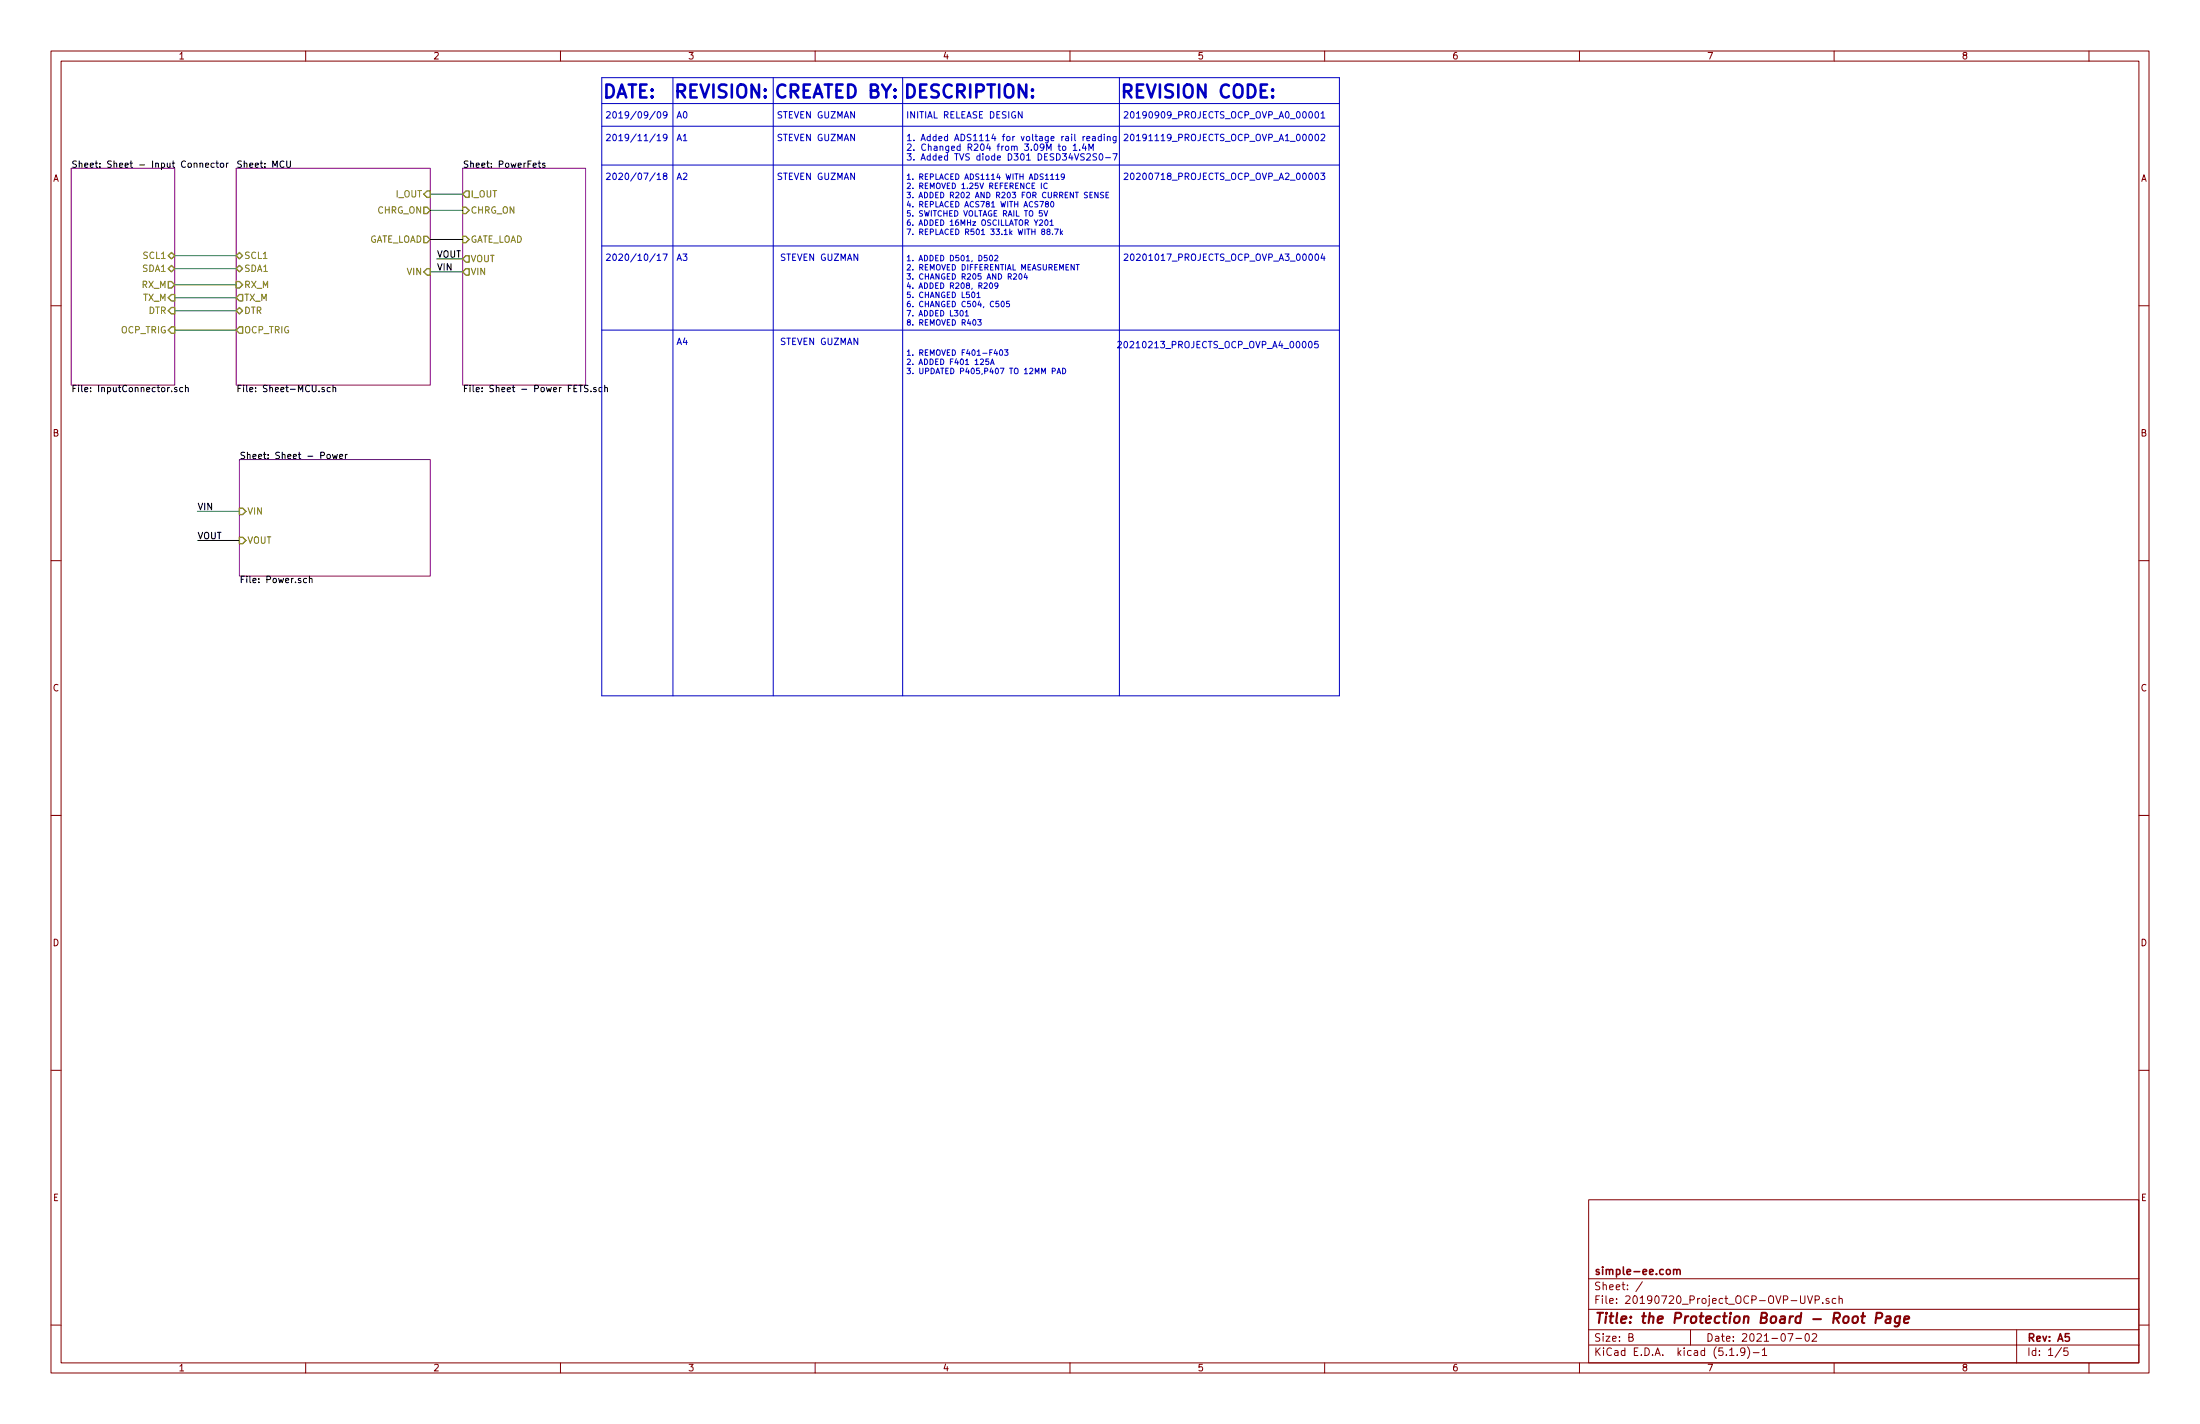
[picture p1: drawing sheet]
<svg xmlns="http://www.w3.org/2000/svg" width="432mm" height="279mm" viewBox="0 0 432 279" stroke-linecap="round" stroke-linejoin="round" font-family="sans-serif">
<g fill="none" stroke="#840000" stroke-width=".2">
<path d="M10 10h411.8v259.4h-411.8zM12 12h407.8v255.4h-407.8zM60 10v2M110 10v2M160 10v2M210 10v2M260 10v2M310 10v2M360 10v2M410 10v2M10 60h2M419.8 60h2"/>
<path d="M10 110h2M419.8 110h2M10 160h2M419.8 160h2M10 210h2M419.8 210h2M311.8 235.4h108v32h-108zM10 260h2M311.8 256.9h108M311.8 250.9h108M322.4 251.5l-1.3 1.9M354.8 254.3l.4 1.5 .6-1.5"/>
<path d="M356.3 255h.7l.1-.2-.1-.4-.2-.1h-.5v1.5M357.8 255.6v.2M359 254.8h-.4l-.2 .2 .1 .2 .5 .1v.4h-.6M360.3 254.8h-.4l-.3 .2 .1 .7h.6M361 254.9l.2-.1h.3l.1 1M361 254.3v1.5M419.8 260h2M60 267.4v2M110 267.4v2M160 267.4v2M210 267.4v2M260 267.4v2"/>
<path d="M310 267.4v2M311.8 263.9h108M311.8 260.9h108M319.7 262.4l.7-.1 .1-.2-.1-.4h-.7v1.5h.6l.2-.2 .1-.3-.4-.3M331.8 260.9v3M339.5 266h.8M341 265.8v.2M342.5 265.1l-.3 .3-.4-.1-.2-.2 .2-.6h.4l.3 .2-.1 .9-.3 .4h-.3M343 264.3a1.71 1.71 0 0 1 0 2.2M344.1 265.4h1.2M345.9 264.9l.4-.4v1.5M345.9 266h.9"/>
<path d="M350.9 261.7h1l-.6 1.5M352.5 262.6h1.1M354.4 261.8l.4-.1a.94 .94 0 0 1 0 1.5 .82 .82 0 0 1-.4-1.4zM355.7 261.8l.6-.1 .2 .1 .1 .3-1 1.1h1M360 267.4v2M395.8 260.9v6.5M404.6 264.4l-1.2 1.9M405.8 264.5h-.7v.7l.2-.2 .5 .1 .1 .2-.1 .5-.2 .2-.5-.2M410 267.4v2"/>
</g>
<path d="M365.3 258.3h.8M365.7 257.6l-.2 1.7v.2l.4 .1M368.2 258.6l1-.1a.54 .54 0 0 0 .3-.5 .54 .54 0 0 0-.4-.4h-.7l-.3 2M370.3 258.3h.7v1.3M371.1 258.7l-.7 .1a.4 .4 0 0 0-.3 .4 .4 .4 0 0 0 .2 .4l.7-.1M372.9 258.3l-.3 1.8a.53 .53 0 0 1-.7 .1M372.9 258.3h-.5l-.3 .1-.2 .8 .3 .4 .6-.1M373.7 258.9l1-.2-.1-.4h-.7l-.2 1 .2 .3 .6-.1" fill="none" stroke="#840000" stroke-width=".41"/>
<path d="M328.5 249.2l.2-.1h.3l.1 1M328.5 249.1v1M329.1 249.3a.36 .36 0 0 1 .3-.2 .36 .36 0 0 1 .4 .2v.8" fill="none" stroke="#840000" stroke-width=".3"/>
<path d="M14 33h20.3v42.6h-20.3zM46.4 33h38.1v42.6h-38.1zM90.8 33h24.1v42.6h-24.1zM47 90.2h37.5v22.8h-37.5z" fill="none" stroke="#840084" stroke-width=".2"/>
<g fill="none" stroke="#000" stroke-width=".2">
<path d="M39.2 32.1h.5l.1 .7M39.2 32v.8M40.3 32.4l.6-.1v-.2l-.4-.1-.2 .2 .1 .6h.5M42 32.1l-.3-.1-.3 .2 .2 .6h.4M42.4 32h.5M42.6 31.6v1.1l.3 .1M43.4 32.1l.3-.1 .2 .2-.1 .6h-.3l-.3-.2zM44.4 32v.8M44.8 32l-.4 .2M56.3 31.6v1l.2 .2h.3l.2-.2v-1M105.6 32h.5M105.8 31.6v1.1l.3 .1"/>
<path d="M107 32.1l-.3-.1-.2 .2v.2l.5 .1v.3h-.5M33.7 76.7v.2M34.7 76.1l-.3-.1-.2 .2 .1 .2 .4 .1v.3h-.5M35.9 76.1l-.4-.1-.2 .3 .1 .5h.5M36.4 76.1h.5l.1 .8M36.4 75.6v1.3M63.7 76.1l-.4-.1-.1 .2v.2l.5 .1v.3h-.5M64.8 76.1l-.4-.1-.2 .3 .1 .5h.5M65.4 76.1h.4l.1 .8M65.4 75.6v1.3M115.4 75.7l-.5-.1-.1 .1v.4l.6 .3v.2l-.2 .3-.5-.1M116 76.7v.2"/>
<path d="M117 76.1l-.3-.1-.2 .2 .1 .2 .4 .1v.3h-.5M118.1 76.1l-.3-.1-.2 .3 .1 .5h.4M118.7 76.1h.5v.8M118.7 75.6v1.3M64.3 89.2h.3l.2 .2-.1 .5-.3 .1-.2-.2zM65.3 89.2l.2 .8 .2-.6 .3 .6 .2-.8M66.6 89.6l.7-.1-.1-.3h-.4l-.2 .1 .1 .6h.5M67.8 89.2v.8M68.1 89.2l-.3 .2M60.2 113.5h-.4l-.2 .2 .1 .6h.5M60.7 113.6l.5-.1 .1 .8M60.7 113.1v1.2"/>
</g>
<g fill="none" stroke="#848400" stroke-width=".25">
<path d="M83.2 38.1l.6-.6h.7v1.2h-.7zM91.4 37.5h.7v1.2h-.7l-.6-.6zM33 55.2h.7l.6 .7-.6 .6h-.7zM33 52.7l.7-.6 .6 .6-.6 .6zM33 50.2l.7-.7 .6 .7-.6 .6zM33.7 57.8h.6v1.3h-.6l-.7-.7zM46.4 55.2h.6l.6 .7-.6 .6h-.6zM46.4 52.7l.6-.6 .6 .6-.6 .6zM46.4 50.2l.6-.7 .6 .7-.6 .6zM47 57.8h.6v1.3h-.6l-.6-.7zM83.2 46.4h.6l.7 .6-.7 .6h-.6zM83.2 40.6h.6l.7 .7-.7 .6h-.6z"/>
<path d="M83.2 53.3l.6-.6h.7v1.3h-.7zM90.8 46.4h.6l.7 .6-.7 .6h-.6zM90.8 40.6h.6l.7 .7-.7 .6h-.6zM91.4 50.2h.7v1.2h-.7l-.6-.6zM91.4 52.7h.7v1.3h-.7l-.6-.7zM33.7 60.3h.6v1.3h-.6l-.7-.6zM33.7 64.1h.6v1.3h-.6l-.7-.6zM47 60.3l.6 .7-.6 .6-.6-.6zM47 64.1h.6v1.3h-.6l-.6-.6zM47 99.7h.6l.7 .6-.7 .7h-.6zM47 105.4h.6l.7 .6-.7 .7h-.6z"/>
</g>
<g fill="none" stroke="#0000c2" stroke-width=".2">
<path d="M118.1 15.2h144.8v121.3h-144.8zM132.1 15.2v121.3M151.8 15.2v121.3M177.2 15.2v121.3M219.7 15.2v121.3M118.1 32.4h144.8M118.1 24.8h144.8M118.1 20.3h144.8M128.6 26.3l-1.1 1.6M128.6 21.8l-1.1 1.7M128.6 33.9l-1.1 1.6M129 26.7l.3-.4v1.3"/>
<path d="M129 34.3l.3-.3v1.2M129 27.6h.7M129 35.2h.7M129.1 22l.2-.1a.67 .67 0 0 1 .4 .6 .67 .67 0 0 1-.4 .7l-.3-.5zM130.4 34.5l-.2-.3 .2-.2h.3l.2 .2-.1 .2-.6 .3v.3l.2 .2h.4l.1-.2v-.3l-.2-.2M130.9 26.9l-.2 .2h-.4l-.1-.2 .1-.4 .4-.2 .2 .3-.2 .9-.4 .1M130.9 22.5l-.2 .2-.4-.1-.1-.1 .1-.5 .4-.1 .2 .2-.2 .9-.4 .2M200.6 21.9v1.3l-.7-1.3v1.3M204.1 39.5h.7l-.5 1.1M204.4 35.9v1.1M205.5 36a.48 .48 0 0 0-.7 .5 .48 .48 0 0 0 .7 .4M206.2 34.4l.3-.3v1.1"/>
<path d="M206.2 35.2h.6M206.3 39.6l.2-.1a.59 .59 0 0 1 .3 .6 .59 .59 0 0 1-.3 .5l-.3-.4zM207.2 34.4l.4-.3v1.1M207.2 35.2h.7M207.8 28.2v1.1l.4 .2M208.6 28.7h.3l.3 .2-.1 .6-.5-.1zM208.9 34.6l-.2 .2-.3-.1-.1-.5 .4-.1 .2 .2v.7l-.2 .2h-.3M210.6 28.6l.4-.4v1.3M210.6 29.5h.8M211.9 29.4v.1M212.6 26.8v.8M212.8 28.2l-.4 .9h.8"/>
<path d="M212.9 26.8l-.3 .2M213.1 28.7v.8M213.3 27.2l.6-.1-.1-.3h-.3l-.2 .1 .1 .7h.4M213.3 30.3l.5-.2 .2 .4-.8 .9h.8M213.7 29.5v-1.3l.4 1 .5-1v1.3M213.9 38.3h.4M214.4 37.7h-.5v1.1h.5M214.5 26.8h.4l.1 .8M215 27.1h-.4l-.2 .2 .1 .3h.5M215.2 30.2l-.4-.1-.3 .3 .1 .3 .6 .2v.4l-.2 .1h-.5M215.5 37.7v1.1l-.6-1.1v1.1M215.9 30.2l.1-.1a.67 .67 0 0 1 .5 .7 .67 .67 0 0 1-.5 .6 .83 .83 0 0 1-.1-1.2z"/>
<path d="M216.2 26.8h-.4l-.3 .2 .2 .6h.5M216.2 26.3v1.3M216.6 37.8l-.4-.1-.2 .1a.48 .48 0 0 0 .6 .6l-.1 .4h-.5M216.7 26.3v.2M216.7 26.8v.8M217 30.9h1M217.1 38.3h.3M217.3 26.9l.5-.1 .1 .8M217.3 26.8v.8M217.6 37.7h-.5v1.1h.5M218.4 30.1h.9l-.6 1.3M219 26.8v1.1l-.2 .1h-.3"/>
<path d="M219 26.8h-.3l-.3 .2 .2 .6h.4M257 22l.2-.1a.67 .67 0 0 1 .4 .6 .67 .67 0 0 1-.4 .7l-.3-.5zM258.2 34.1l.2-.1a.69 .69 0 0 1 .4 .6 .69 .69 0 0 1-.4 .6l-.3-.5zM258.3 22l.1-.1a.69 .69 0 0 1 .4 .6 .69 .69 0 0 1-.4 .7 .83 .83 0 0 1-.1-1.2zM258.3 26.4l.1-.1a.69 .69 0 0 1 .4 .7 .69 .69 0 0 1-.4 .6 .83 .83 0 0 1-.1-1.2zM259.2 34h.8l-.4 .4 .4 .2v.5l-.2 .1-.6-.1M259.3 22.3l.4-.4v1.3M259.3 26.5l.5-.2 .2 .4-.8 .9h.8M259.3 23.2h.7M118.1 48.3h144.8M128.6 49.8l-1.1 1.6M129 50.2l.3-.4v1.3"/>
<path d="M129 51.1h.7M130.1 49.8h.9l-.6 1.3M190.8 57.4l.2-.1a.59 .59 0 0 1 .3 .5 .59 .59 0 0 1-.3 .6l-.3-.4zM191.7 57.6l.4-.3v1.1M191.7 58.4h.7M194.3 50.2l.2-.1a.59 .59 0 0 1 .3 .5 .59 .59 0 0 1-.3 .6l-.3-.4zM194.3 55.6l.2-.1a.59 .59 0 0 1 .3 .5 .59 .59 0 0 1-.3 .6l-.3-.4zM195.2 50.2l.5-.1 .2 .3-.7 .8h.7M195.9 56l-.2 .2-.3-.1-.2-.1 .1-.4 .4-.1 .2 .2-.1 .6-.1 .2-.3 .1M196.6 59.2l.1-.1a.59 .59 0 0 1 .4 .6 .59 .59 0 0 1-.4 .5l-.2-.4zM198.1 59.1h-.5l-.1 .5h.5l.1 .5-.2 .1-.4-.1M198.9 53.8l.4-.1 .2 .3-.6 .8h.6"/>
<path d="M200.1 53.8l.1-.1a.59 .59 0 0 1 .4 .5 .59 .59 0 0 1-.4 .6l-.2-.4zM201.3 53.6l-.3 .8h.7M201.5 54.1v.7M204 43.3l.4-.2 .2 .4-.6 .7h.6M204.5 41.3h-.5v.6l.5-.1v.5l-.1 .1-.4-.1M204.6 45.4l-.2-.2 .2-.3h.3l.2 .3-.1 .1-.6 .3 .2 .4 .5-.2-.2-.4M204.9 41.3l.4 1.1 .3-1.1M205.2 43.3l.1-.2a.59 .59 0 0 1 .4 .6 .59 .59 0 0 1-.4 .5l-.2-.4zM205.4 40l-.2-.2 .2-.3h.2l.2 .3-.1 .1-.5 .3 .2 .4 .4-.2-.2-.4M205.7 45.4l-.2-.2 .2-.3h.2l.2 .3-.1 .1-.5 .3 .2 .4 .4-.2-.2-.4M206.1 43.5l.3-.4v1.1M206.1 44.2h.6"/>
<path d="M206.6 45.9v.1M207 44.9h.7l-.5 1.1M208.1 44.9v1.1M208.2 45.6l.4 .4M208.6 45.3l-.5 .4M211.2 51.9h.6M211.5 51.9v1.1M258.3 49.9l.1-.1a.69 .69 0 0 1 .4 .7 .69 .69 0 0 1-.4 .6 .83 .83 0 0 1-.1-1.2zM259.6 49.8l-.3 .9h.8M259.9 50.3v.8M118.1 64.8h144.8M188.5 61l.2-.1a.58 .58 0 0 1 .4 .6 .58 .58 0 0 1-.4 .5l-.3-.4z"/>
<path d="M189.5 61.2l.3-.3v1.1M189.5 62h.6M191.9 62.7h.7l-.4 .4 .3 .1v.5l-.1 .1-.5-.1M194 70.4h-.5v.6l.5-.1v.5l-.1 .1-.4-.1M194.4 71.5l.4-1.1 .3 1.1M194.5 71.2h.5M195.4 68.6l-.3 .8h.7M195.7 69v.7M196.3 68.8l.1-.2a.59 .59 0 0 1 .4 .6 .59 .59 0 0 1-.4 .5l-.2-.4zM197.2 68.6h.6l-.3 .5 .3 .1v.4l-.2 .1-.4-.1M206.5 72.8h.5l.1-.4-.6-.2v1.1M207.5 73.3l.3-1.1 .4 1.1"/>
<path d="M207.6 73h.5M208.6 72.2a.55 .55 0 0 1 .6 .6 .55 .55 0 0 1-.6 .5zM256.9 67.1l.2-.1a.69 .69 0 0 1 .4 .6 .69 .69 0 0 1-.4 .6l-.3-.4zM258.7 67h-.6l-.1 .6 .2-.1 .5 .1v.5l-.2 .1-.5-.1"/>
</g>
<g fill="none" stroke="#008400" stroke-width=".2">
<path d="M84.5 38.1h6.3M34.3 58.4h12.1M34.3 55.9h12.1M34.3 52.7h12.1M34.3 50.2h12.1M84.5 53.3h6.3M84.5 41.3h6.3M84.5 47h6.3M85.7 50.8h5.1M34.3 61h12.1M34.3 64.8h12.1M38.7 106h8.3"/>
<path d="M38.7 100.3h8.3"/>
</g>
<g font-size="3.5" fill="#0000c2">
<text x="118.1" y="19.3">DATE:</text>
<text x="132.1" y="19.3">REVISION: CREATED BY: DESCRIPTION:</text>
<text x="219.7" y="19.3">REVISION CODE:</text>
</g>
<text font-size="2.8" fill="#840000" x="312.8" y="259.7">Title: the Protection Board - Root Page</text>
<g font-size="2.1" fill="#840000">
<text x="312.8" y="250.1">simple-ee.com</text>
<text x="312.8" y="255.8">File: 20190720_Project_OCP-OVP-UVP.sch</text>
<text x="312.8" y="253.1">Sheet: /</text>
<text x="312.8" y="263.2">Size: B</text>
<text x="334.8" y="263.2">Date: 2021-07-02</text>
<text x="397.8" y="263.2">Rev: A5</text>
<text x="312.8" y="266">KiCad E.D.A. kicad (5.1.9)-1</text>
<text x="397.8" y="266">Id: 1/5</text>
</g>
<g font-size="1.8" fill="#840000">
<text x="35" y="11.6">1</text>
<text x="85" y="11.6">2</text>
<text x="135" y="11.6">3</text>
<text x="185" y="11.6">4</text>
<text x="235" y="11.6">5</text>
<text x="285" y="11.6">6</text>
<text x="335" y="11.6">7</text>
<text x="385" y="11.6">8</text>
<text x="10.4" y="35.6">A</text>
<text x="420.2" y="35.6">A</text>
<text x="10.4" y="85.6">B</text>
<text x="420.2" y="85.6">B</text>
<text x="10.4" y="135.6">C</text>
<text x="420.2" y="135.6">C</text>
<text x="10.4" y="185.6">D</text>
<text x="420.2" y="185.6">D</text>
<text x="10.4" y="235.6">E</text>
<text x="420.2" y="235.6">E</text>
<text x="35" y="269">1</text>
<text x="85" y="269">2</text>
<text x="135" y="269">3</text>
<text x="185" y="269">4</text>
<text x="235" y="269">5</text>
<text x="285" y="269">6</text>
<text x="335" y="269">7</text>
<text x="385" y="269">8</text>
</g>
<g font-size="1.8" fill="#0000c2">
<text x="118.7" y="23.2">2019/09/09</text>
<text x="132.7" y="23.2">A0</text>
<text x="152.4" y="23.2">STEVEN GUZMAN</text>
<text x="177.8" y="23.2">INITIAL RELEASE DESIGN</text>
<text x="220.3" y="23.2">20190909_PROJECTS_OCP_OVP_A0_00001</text>
<text x="118.7" y="27.7">2019/11/19</text>
<text x="132.7" y="27.7">A1</text>
<text x="152.4" y="27.7">STEVEN GUZMAN</text>
<text x="177.8" y="29.6">2. Changed R204 from 3.09M to 1.4M</text>
<text x="177.8" y="27.7">1. Added ADS1114 for voltage rail reading</text>
<text x="220.3" y="27.7">20191119_PROJECTS_OCP_OVP_A1_00002</text>
<text x="118.7" y="35.3">2020/07/18</text>
<text x="132.7" y="35.3">A2</text>
<text x="152.4" y="35.3">STEVEN GUZMAN</text>
<text x="177.8" y="31.5">3. Added TVS diode D301 DESD34VS2S0-7</text>
<text x="220.3" y="35.3">20200718_PROJECTS_OCP_OVP_A2_00003</text>
<text x="118.7" y="51.2">2020/10/17</text>
<text x="132.7" y="51.2">A3</text>
<text x="153" y="51.2">STEVEN GUZMAN</text>
<text x="220.3" y="51.2">20201017_PROJECTS_OCP_OVP_A3_00004</text>
<text x="132.7" y="67.7">A4</text>
<text x="153" y="67.7">STEVEN GUZMAN</text>
<text x="219.1" y="68.3">20210213_PROJECTS_OCP_OVP_A4_00005</text>
</g>
<g font-size="1.8">
<text x="14" y="32.9">Sheet: Sheet - Input Connector</text>
<text x="46.4" y="32.9">Sheet: MCU</text>
<text x="90.8" y="32.9">Sheet: PowerFets</text>
<text x="85.7" y="53.1">VIN</text>
<text x="85.7" y="50.5">VOUT</text>
<text x="14" y="76.9">File: InputConnector.sch</text>
<text x="46.4" y="76.9">File: Sheet-MCU.sch</text>
<text x="90.8" y="76.9">File: Sheet - Power FETS.sch</text>
<text x="47" y="90.1">Sheet: Sheet - Power</text>
<text x="38.7" y="100.1">VIN</text>
<text x="38.7" y="105.8">VOUT</text>
<text x="47" y="114.4">File: Power.sch</text>
</g>
<g font-size="1.8" fill="#848400">
<text x="74.1" y="41.9">CHRG_ON</text>
<text x="77.7" y="38.7">I_OUT</text>
<text x="92.3" y="38.7">I_OUT</text>
<text x="92.3" y="41.9">CHRG_ON</text>
<text x="72" y="47.6">GATE_LOAD</text>
<text x="92.3" y="47.6">GATE_LOAD</text>
<text x="28" y="53.3">SDA1</text>
<text x="28.2" y="50.8">SCL1</text>
<text x="47.9" y="53.3">SDA1</text>
<text x="47.9" y="50.8">SCL1</text>
<text x="80" y="54">VIN</text>
<text x="92.3" y="51.4">VOUT</text>
<text x="92.3" y="54">VIN</text>
<text x="27.9" y="56.5">RX_M</text>
<text x="28" y="59.1">TX_M</text>
<text x="47.9" y="59.1">TX_M</text>
<text x="47.9" y="56.5">RX_M</text>
<text x="23.7" y="65.4">OCP_TRIG</text>
<text x="29.1" y="61.6">DTR</text>
<text x="47.9" y="61.6">DTR</text>
<text x="47.9" y="65.4">OCP_TRIG</text>
<text x="48.5" y="101">VIN</text>
<text x="48.5" y="106.7">VOUT</text>
</g>
<g font-size="1.5" fill="#0000c2">
<text x="177.8" y="35.3">1. REPLACED ADS1114 WITH ADS1119</text>
<text x="177.8" y="37.1">2. REMOVED 1.25V REFERENCE IC</text>
<text x="177.8" y="38.9">3. ADDED R202 AND R203 FOR CURRENT SENSE</text>
<text x="177.8" y="40.7">4. REPLACED ACS781 WITH ACS780</text>
<text x="177.8" y="42.5">5. SWITCHED VOLTAGE RAIL TO 5V</text>
<text x="177.8" y="44.3">6. ADDED 16MHz OSCILLATOR Y201</text>
<text x="177.8" y="46.1">7. REPLACED R501 33.1k WITH 88.7k</text>
<text x="177.8" y="51.3">1. ADDED D501, D502</text>
<text x="177.8" y="53.1">2. REMOVED DIFFERENTIAL MEASUREMENT</text>
<text x="177.8" y="54.9">3. CHANGED R205 AND R204</text>
<text x="177.8" y="56.7">4. ADDED R208, R209</text>
<text x="177.8" y="58.5">5. CHANGED L501</text>
<text x="177.8" y="60.3">6. CHANGED C504, C505</text>
<text x="177.8" y="62.1">7. ADDED L301</text>
<text x="177.8" y="63.9">8. REMOVED R403</text>
<text x="177.8" y="69.8">1. REMOVED F401-F403</text>
<text x="177.8" y="71.6">2. ADDED F401 125A</text>
<text x="177.8" y="73.4">3. UPDATED P405,P407 TO 12MM PAD</text>
</g>
</svg>
